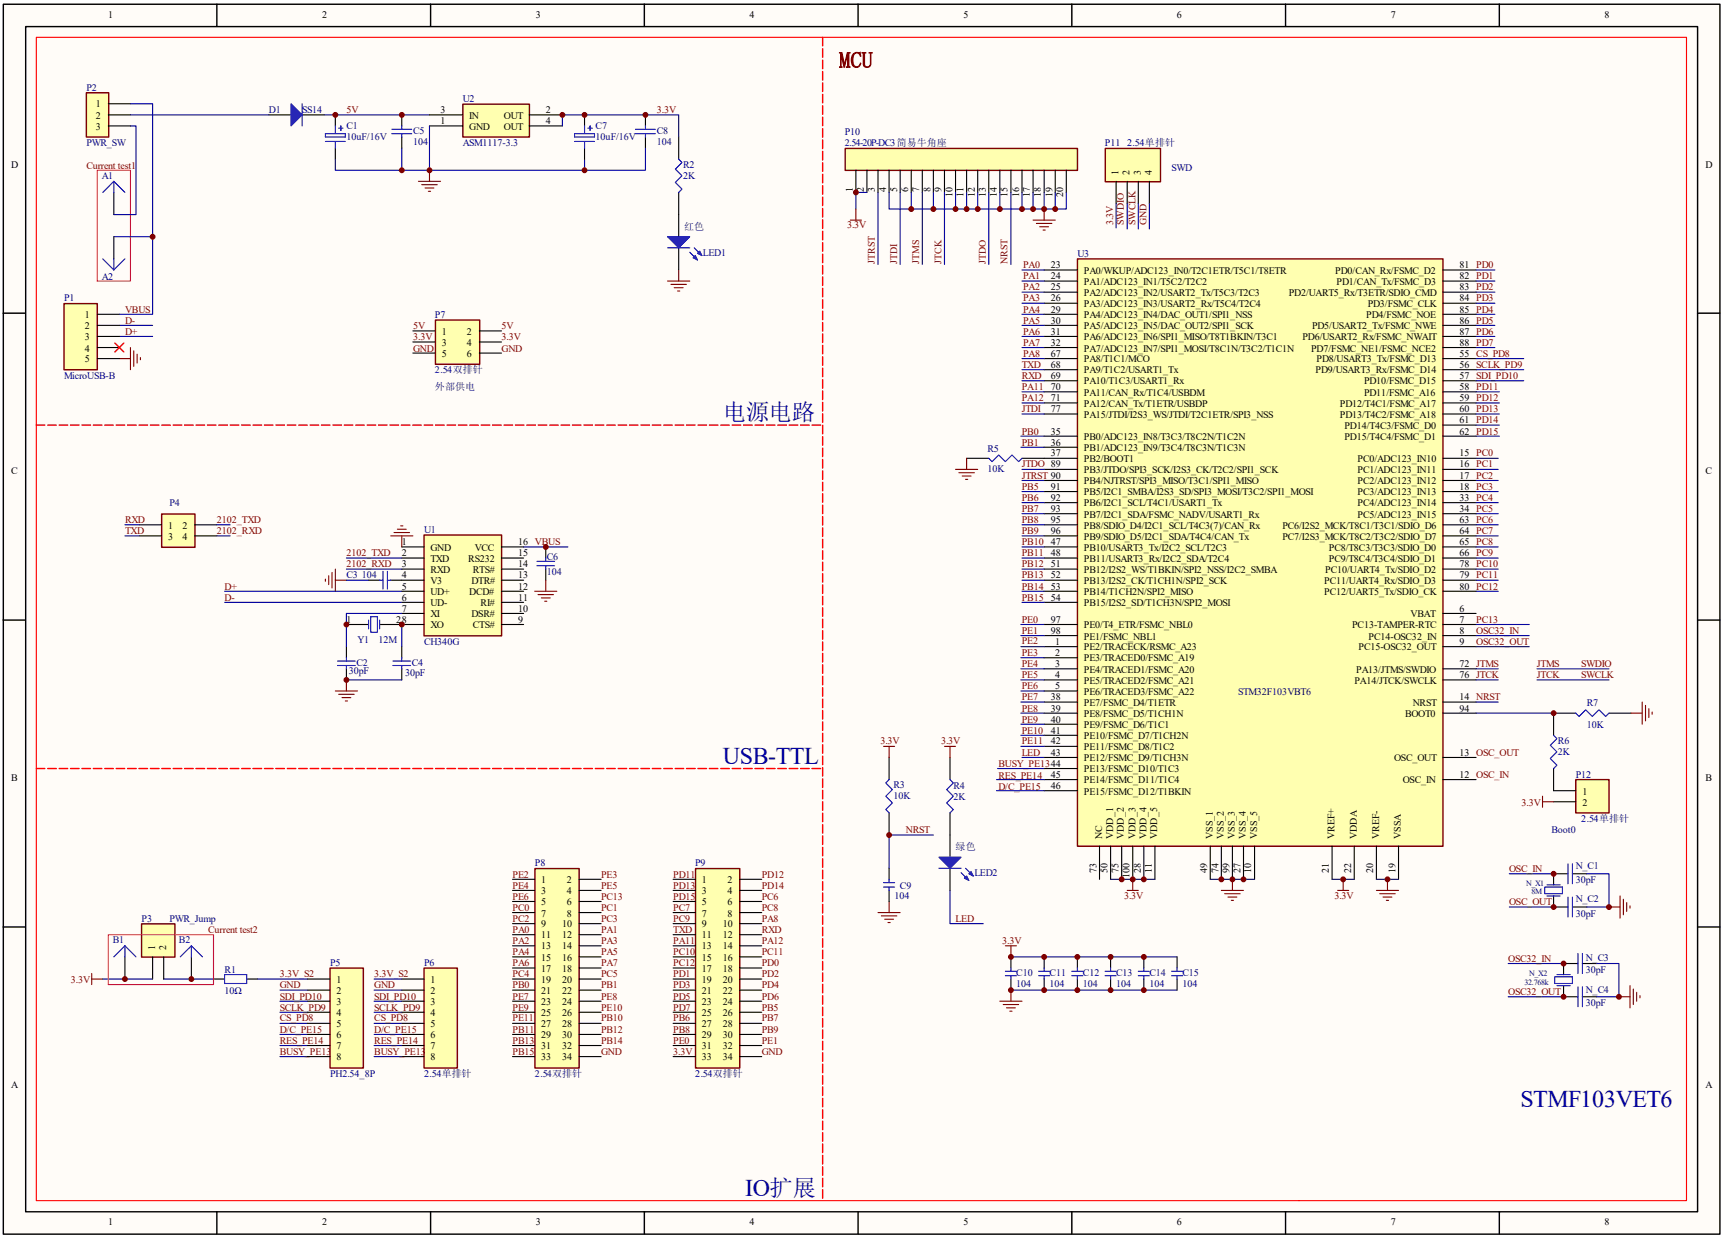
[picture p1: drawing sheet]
<svg xmlns="http://www.w3.org/2000/svg" width="160mm" height="115mm" viewBox="0 0 160 115" stroke-linecap="round" stroke-linejoin="round" font-family="sans-serif">
<path d="M.3 .4h159.3v114.1h-159.3z" fill="#fffcf8"/>
<g fill="none" stroke="#000" stroke-width=".13">
<path d="M.3 .4h159.3v114.1h-159.3zM2.4 2.5h155.1v109.9h-155.1zM20.1 .4v2M39.9 .4v2M59.8 .4v2M79.6 .4v2M99.4 .4v2M119.3 .4v2M139.1 .4v2M.3 29.1h2M157.5 29.1h2M.3 57.5h2"/>
<path d="M157.5 57.5h2M.3 86h2M157.5 86h2M20.1 112.4v2.1M39.9 112.4v2.1M59.8 112.4v2.1M79.6 112.4v2.1M99.4 112.4v2.1M119.3 112.4v2.1M139.1 112.4v2.1"/>
</g>
<path d="M31.1 10.7v1M31.1 13.7v1.1M37.3 10.7v1M37.3 12.7v1M54.2 10.7v1M54.2 13.7v1.1M59.9 10.7v1M59.9 12.7v1M63 12.7v2.1M63 17.9v2" fill="none" stroke="#000" stroke-width=".1"/>
<g fill="none" stroke="#00f" stroke-width=".1">
<path d="M30.2 12.4h1.8v.3h-1.8zM30.2 13.1h1.8M31.1 11.7v.7M31.1 13.1v.6M31.4 11.9h.4M31.6 11.7v.4M36.4 12.4h1.8M36.4 12h1.8M37.3 11.7v.3M37.3 12.4v.3M53.3 12.4h1.9v.3h-1.9zM53.3 13.1h1.9"/>
<path d="M54.2 11.7v.7M54.2 13.1v.6M54.5 11.9h.4M54.7 11.7v.4M59 12.4h1.8M59 12h1.8M59.9 11.7v.3M59.9 12.4v.3M63 14.8l.3 .3-.6 .6 .6 .6-.6 .6 .6 .6-.3 .4"/>
</g>
<path d="M30.1 10.7h9.7M37.3 13.7v2.1M54.2 14.8v1M59.9 13.7v2.1h-28.8v-1M11.1 31.2h3.1M11.1 30.2h3.1" fill="none" stroke="#000080" stroke-width=".1"/>
<g fill="none" stroke="#800000" stroke-width=".1">
<path d="M38.8 16.8h2.1M39.1 17.1h1.5M39.4 17.4h.9M39.7 17.7h.2M39.8 15.8v1M11.1 33.3h1M12.1 32.2v2.1M12.4 32.5v1.5M12.7 32.9v.8M13 33.2v.2M61.9 26.1h2.1M62.2 26.4h1.5"/>
<path d="M62.6 26.7h.8M62.9 27h.2M63 25v1.1"/>
</g>
<path d="M40.4 29.7h4.1v4.1h-4.1z" fill="#ffffb0"/>
<path d="M40.4 29.7h4.1v4.1h-4.1z" fill="none" stroke="#800000" stroke-width=".13"/>
<path d="M38.3 30.7h2.1M38.3 31.7h2.1M38.3 32.8h2.1M44.5 30.7h2M44.5 31.7h2M44.5 32.8h2" fill="none" stroke="#000" stroke-width=".1"/>
<path d="M43 9.7h6.1v3h-6.1z" fill="#ffffb0"/>
<path d="M42.9 9.7h6.2v3h-6.2z" fill="none" stroke="#800000" stroke-width=".13"/>
<path d="M24.9 10.7h2.1M28 10.7h2.1M39.8 11.7h3.1M39.8 10.7h3.1M49.1 11.7h3.1M49.1 10.7h3.1M63 19.9v2.1M63 23v2" fill="none" stroke="#000" stroke-width=".1"/>
<path d="M39.8 11.7v4.1M52.2 11.7v-1h10.8v2" fill="none" stroke="#000080" stroke-width=".1"/>
<g fill="#00f" stroke="#00f" stroke-width=".1">
<path d="M61.9 22h2.1l-1 1z"/>
<path d="M64.3 23.9l.2-.2 .2 .4z"/>
<path d="M64.9 23.3l.2 .4-.4-.2z"/>
<path d="M27 9.6l1 1.1-1 1z"/>
</g>
<path d="M28 9.6v2.1M61.9 23h2.1M64 23.4l.7 .7M64.4 23l.7 .7" fill="none" stroke="#00f" stroke-width=".1"/>
<path d="M39.4 49.7h7.1v9.3h-7.1z" fill="#ffffb0"/>
<path d="M39.3 49.6h7.2v9.4h-7.2z" fill="none" stroke="#800000" stroke-width=".13"/>
<g fill="none" stroke="#000" stroke-width=".1">
<path d="M32.1 57.9h2.1M32.1 60v1M34.2 53.8h1M35.2 57.9h4.1M36.2 53.8h3.1M37.3 50.7h2M37.3 51.8h2M37.3 52.8h2M37.3 54.8h2M37.3 55.9h2M37.3 56.9h2M37.3 60v1"/>
<path d="M46.5 50.7h2.1M46.5 51.8h2.1M46.5 52.8h2.1M46.5 53.8h2.1M46.5 54.8h2.1M46.5 55.9h2.1M46.5 56.9h2.1M46.5 57.9h2.1M50.6 50.7v1.1M50.6 52.8v1M32.1 62v1.1M37.3 62v1.1"/>
</g>
<g fill="none" stroke="#00f" stroke-width=".1">
<path d="M34.2 57.5v.8M34.4 57.2h.6v1.4h-.6zM35.2 57.5v.8M35.2 53.8h.3M35.5 53v1.6M35.9 53v1.6M35.9 53.8h.3M49.8 52.5h1.7M49.8 52.1h1.7M50.6 51.8v.3M50.6 52.5v.3M31.3 61.3h1.7"/>
<path d="M31.3 61.7h1.7M32.1 61v.3M32.1 61.7v.3M36.5 61.3h1.6M36.5 61.7h1.6M37.3 61v.3M37.3 61.7v.3"/>
</g>
<path d="M20.8 54.8h16.5M20.8 55.9h16.5M32.1 53.8h2.1M32.1 52.8h5.2M32.1 51.8h5.2M37.3 56.9h-5.2v3.1M37.3 57.9v2.1M48.6 50.7h2M32.1 63.1h5.2" fill="none" stroke="#000080" stroke-width=".1"/>
<g fill="none" stroke="#800000" stroke-width=".1">
<path d="M30.2 53.7v.2M30.5 53.4v.8M30.8 53.1v1.4M31.1 52.8v2M31.1 53.8h1M36.2 49.7h2.1M36.6 49.4h1.4M36.9 49.1h.8M37.2 48.8h.2M37.3 49.7v1M49.6 54.8h2.1M49.9 55.2h1.5"/>
<path d="M50.2 55.5h.8M50.5 55.8h.2M50.6 53.8v1M31.1 64.1h2.1M31.4 64.4h1.5M31.7 64.7h.9M32 65h.2M32.1 63.1v1"/>
</g>
<path d="M78.5 13.8h21.5v2h-21.5z" fill="#ffffb0"/>
<path d="M78.4 13.8h21.6v2h-21.6z" fill="none" stroke="#800000" stroke-width=".13"/>
<g fill="none" stroke="#000" stroke-width=".1">
<path d="M79.4 15.8v2.1M80.4 15.8v2.1M81.5 15.8v2.1M82.5 15.8v2.1M83.5 15.8v2.1M84.5 15.8v2.1M85.6 15.8v2.1M86.6 15.8v2.1M87.6 15.8v2.1M88.6 15.8v2.1M89.7 15.8v2.1M90.7 15.8v2.1"/>
<path d="M91.7 15.8v2.1M92.8 15.8v2.1M93.8 15.8v2.1M94.8 15.8v2.1M95.8 15.8v2.1M96.9 15.8v2.1M97.9 15.8v2.1M98.9 15.8v2.1M88.1 70.3v2M88.1 75.4v2.1M82.5 80.5v1.1M82.5 82.6v1"/>
<path d="M93.8 88.8v1M93.8 90.8v1M96.9 88.8v1M96.9 90.8v1M100 88.8v1M100 90.8v1M103 88.8v1M103 90.8v1M106.1 88.8v1M106.1 90.8v1M109.2 88.8v1M109.2 90.8v1"/>
</g>
<g fill="none" stroke="#000080" stroke-width=".1">
<path d="M80.4 17.9h-1v1.5M81.5 17.9v6.6M82.5 17.9v1.5h16.4v-1.5M83.5 17.9v6.6M84.5 17.9v1.5M85.6 17.9v6.6M86.6 17.9v1.5M87.6 17.9v6.6M88.6 17.9v1.5M89.7 17.9v1.5M90.7 17.9v1.5M91.7 17.9v6.6"/>
<path d="M92.8 17.9v1.5M93.8 17.9v6.6M94.8 17.9v1.5M95.8 17.9v1.5M96.9 17.9v1.5M97.9 17.9v1.5M88.1 82.6v3.1h3.1M93.8 88.8h15.4M93.8 91.8h15.4"/>
</g>
<g fill="none" stroke="#800000" stroke-width=".1">
<path d="M96.9 19.4v1M95.8 20.4h2.1M96.2 20.7h1.4M96.5 21h.8M96.8 21.3h.2M87.6 69.2h1M88.1 69.2v1.1M81.5 84.7h2M81.8 85h1.4M82.1 85.3h.8M82.4 85.6h.2M82.5 83.6v1.1"/>
<path d="M92.8 92.9h2M93.1 93.2h1.4M93.3 87.7h1M93.4 93.5h.8M93.7 93.8h.2M93.8 87.7v1.1M93.8 91.8v1.1"/>
</g>
<g fill="none" stroke="#00f" stroke-width=".1">
<path d="M88.1 72.3l.3 .3-.6 .6 .6 .7-.6 .6 .6 .6-.3 .3M82 81.9h1M82 82.3h1M82.5 81.6v.3M82.5 82.3v.3M93.3 90.1h1M93.3 90.5h1M93.8 89.8v.3M93.8 90.5v.3M96.4 90.1h1M96.4 90.5h1M96.9 89.8v.3"/>
<path d="M96.9 90.5v.3M99.4 90.1h1.1M99.4 90.5h1.1M100 89.8v.3M100 90.5v.3M102.5 90.1h1M102.5 90.5h1M103 89.8v.3M103 90.5v.3M105.6 90.1h1M105.6 90.5h1M106.1 89.8v.3"/>
<path d="M106.1 90.5v.3M108.7 90.1h1M108.7 90.5h1M109.2 89.8v.3M109.2 90.5v.3"/>
</g>
<path d="M102.6 13.8h5.1v3.1h-5.1z" fill="#ffffb0"/>
<path d="M102.5 13.8h5.2v3.1h-5.2z" fill="none" stroke="#800000" stroke-width=".13"/>
<path d="M103.5 16.8v2.1M104.6 16.8v2.1M105.6 16.8v2.1M106.6 16.8v2.1" fill="none" stroke="#000" stroke-width=".1"/>
<path d="M100 24.1h33.9v54.4h-33.9z" fill="#ffffb0"/>
<path d="M100 24h33.9v54.5h-33.9z" fill="none" stroke="#800000" stroke-width=".13"/>
<g fill="none" stroke="#000" stroke-width=".1">
<path d="M96.9 25h3.1M96.9 26.1h3.1M96.9 27.1h3.1M96.9 28.1h3.1M96.9 29.2h3.1M96.9 30.2h3.1M96.9 31.2h3.1M96.9 32.2h3.1M96.9 33.3h3.1M96.9 34.3h3.1M96.9 35.3h3.1M96.9 36.3h3.1"/>
<path d="M96.9 37.4h3.1M96.9 38.4h3.1M133.9 25h3M133.9 26.1h3M133.9 27.1h3M133.9 28.1h3M133.9 29.2h3M133.9 30.2h3M133.9 31.2h3M133.9 32.2h3M133.9 33.3h3M133.9 34.3h3"/>
<path d="M133.9 35.3h3M133.9 36.3h3M133.9 37.4h3M133.9 38.4h3M133.9 39.4h3M89.7 42.5h2M94.8 42.5h5.2M96.9 60h3.1M96.9 57.9h3.1M96.9 59h3.1M96.9 43.5h3.1M96.9 44.6h3.1"/>
<path d="M96.9 45.6h3.1M96.9 46.6h3.1M96.9 47.7h3.1M96.9 40.5h3.1M96.9 41.5h3.1M96.9 50.7h3.1M96.9 51.8h3.1M96.9 52.8h3.1M96.9 53.8h3.1M96.9 54.8h3.1M96.9 55.9h3.1M96.9 48.7h3.1"/>
<path d="M96.9 49.7h3.1M133.9 60h3M133.9 56.9h3M133.9 57.9h3M133.9 59h3M133.9 42.5h3M133.9 43.5h3M133.9 44.6h3M133.9 45.6h3M133.9 46.6h3M133.9 47.7h3M133.9 40.5h3"/>
<path d="M133.9 50.7h3M133.9 51.8h3M133.9 52.8h3M133.9 53.8h3M133.9 54.8h3M133.9 48.7h3M133.9 49.7h3M82.5 70.3v2M82.5 75.4v2.1M96.9 61h3.1M96.9 62h3.1M96.9 63.1h3.1"/>
<path d="M96.9 64.1h3.1M96.9 72.3h3.1M96.9 70.3h3.1M96.9 65.1h3.1M96.9 66.2h3.1M96.9 67.2h3.1M96.9 68.2h3.1M96.9 69.2h3.1M96.9 71.3h3.1M96.9 73.3h3.1M102 78.5v3.1M103 78.5v3.1"/>
<path d="M104.1 78.5v3.1M105.1 78.5v3.1M106.1 78.5v3.1M107.1 78.5v3.1M112.3 78.5v3.1M113.3 78.5v3.1M114.3 78.5v3.1M115.4 78.5v3.1M116.4 78.5v3.1M123.6 78.5v3.1M125.6 78.5v3.1M127.7 78.5v3.1"/>
<path d="M129.7 78.5v3.1M133.9 62h3M133.9 63.1h3M133.9 72.3h3M133.9 70.3h3M133.9 65.1h3M133.9 66.2h3M144.1 71.3v2M146.2 66.2h-2.1v2M149.3 66.2h2M144.1 83.1v1h1.4M145.1 91.4v1.1h1.3"/>
<path d="M145.5 81.1h-1.4v1M145.9 84.1h1.3M145.9 81.1h1.3M146.4 89.4h-1.3v1M146.8 89.4h1.3M146.8 92.5h1.3"/>
</g>
<g fill="none" stroke="#00f" stroke-width=".1">
<path d="M91.7 42.5l.3 .3 .7-.6 .6 .6 .6-.6 .6 .6 .3-.3M82.5 72.3l-.3 .3 .6 .6-.6 .7 .6 .6-.6 .6 .3 .3M144.1 68.2l.3 .3-.6 .6 .6 .6-.6 .7 .6 .6-.3 .3M146.2 66.2l.3 .3 .6-.7 .6 .7 .6-.7 .7 .7 .3-.3M143.3 82.3h1.7v.6h-1.7zM143.5 82.1h1.2M143.5 83.1h1.2M144.2 90.6h1.7v.6h-1.7zM144.4 90.4h1.3M144.4 91.4h1.3M145.5 80.1v1.9M145.5 83.2v1.9"/>
<path d="M145.9 80.1v1.9M145.9 83.2v1.9M146.4 88.5v1.8M146.4 91.5v1.9M146.8 88.5v1.8M146.8 91.5v1.9"/>
</g>
<g fill="none" stroke="#800000" stroke-width=".1">
<path d="M79.4 19.4v1M78.9 20.4h1M88.6 43.5h2.1M89 43.9h1.4M89.3 44.2h.8M89.6 44.5h.2M89.7 42.5v1M82 69.2h1M82.5 69.2v1.1M151.3 66.2h1.1M152.4 65.1v2.1M152.7 65.4v1.5"/>
<path d="M153 65.7v.9M153.3 66v.3M104.6 82.6h1M105.1 81.6v1M113.3 82.6h2.1M113.6 82.9h1.5M113.9 83.2h.8M114.2 83.5h.2M114.3 81.6v1M124.1 82.6h1M124.6 81.6v1M127.7 82.6h2"/>
<path d="M128 82.9h1.4M128.3 83.2h.8M128.6 83.5h.2M128.7 81.6v1M149.3 84.1h1M150.2 92.5h1M150.3 83.1v2.1M150.6 83.4v1.5M150.9 83.7v.8M151.2 84v.2M151.2 91.4v2.1M151.5 91.7v1.5"/>
<path d="M151.8 92v.9M152.1 92.4v.2"/>
</g>
<g fill="none" stroke="#000080" stroke-width=".1">
<path d="M94.8 34.3h2.1M94.8 35.3h2.1M94.8 33.3h2.1M94.8 38.4h2.1M94.8 25h2.1M94.8 26.1h2.1M94.8 27.1h2.1M94.8 28.1h2.1M94.8 29.2h2.1M94.8 30.2h2.1M94.8 31.2h2.1M94.8 32.2h2.1"/>
<path d="M94.8 36.3h2.1M94.8 37.4h2.1M136.9 34.3h4.5M136.9 35.3h4.5M136.9 33.3h4.5M94.7 40.5h2.2M94.7 41.5h2.2M94.7 57.9h2.2M94.7 59h2.2M94.7 60h2.2M94.8 43.5h2.1M94.8 44.6h2.1"/>
<path d="M94.8 45.6h2.1M94.8 46.6h2.1M94.8 50.7h2.1M94.8 51.8h2.1M94.8 52.8h2.1M94.8 53.8h2.1M94.8 54.8h2.1M94.8 55.9h2.1M86.6 77.5h-4.1v3M92.5 72.3h4.4M92.5 73.3h4.4M92.6 71.3h4.3"/>
<path d="M94.7 65.1h2.2M94.7 63.1h2.2M94.7 62h2.2M94.7 61h2.2M94.7 64.1h2.2M94.7 66.2h2.2M94.7 67.2h2.2M94.8 70.3h2.1M136.9 65.1h2.1M136.9 63.1h2.1M136.9 62h2.1M136.9 66.2h7.2"/>
<path d="M142.6 63.1h6.7M142.6 62h6.7M103 81.6h4.1M112.3 81.6h4.1M123.6 81.6h2M127.7 81.6h2M139.9 92.5h5.2M139.9 89.4h5.2M140 84.1h4.1M140 81.1h4.1M147.2 81.1h2.1v3h-2.1M148.1 89.4h2.1v3.1h-2.1"/>
</g>
<path d="M146.2 72.4h3.1v3h-3.1z" fill="#ffffb0"/>
<path d="M146.2 72.3h3.1v3.1h-3.1z" fill="none" stroke="#800000" stroke-width=".13"/>
<path d="M88.1 77.5v2M144.1 73.3h2.1M144.1 74.4h2.1M19.8 90.8h1M22.9 90.8h1M88.1 80.5v2.1" fill="none" stroke="#000" stroke-width=".1"/>
<path d="M143.1 73.9v1M143.1 74.4h1" fill="none" stroke="#800000" stroke-width=".1"/>
<path d="M94.8 47.7h2.1M94.8 48.7h2.1M94.8 49.7h2.1M94.7 68.2h2.2M94.7 69.2h2.2M15.2 90.8h4.6" fill="none" stroke="#000080" stroke-width=".1"/>
<g fill="#00f" stroke="#00f" stroke-width=".1">
<path d="M87.1 79.5h2.1l-1.1 1z"/>
<path d="M89.7 81.3l.2 .4-.4-.2z"/>
<path d="M90.1 80.8l.2 .5-.4-.2z"/>
</g>
<path d="M20.8 90.4h2.1v.8h-2.1zM87.1 80.5h2.1M89.2 81l.7 .7M89.6 80.5l.7 .8" fill="none" stroke="#00f" stroke-width=".1"/>
<path d="M13.2 85.7h3v3.1h-3z" fill="#ffffb0"/>
<path d="M13.1 85.7h3.1v3.1h-3.1z" fill="none" stroke="#800000" stroke-width=".13"/>
<path d="M14.2 88.8v2M15.2 88.8v2" fill="none" stroke="#000" stroke-width=".1"/>
<path d="M8.5 90.3v1M8.5 90.8h1" fill="none" stroke="#800000" stroke-width=".1"/>
<path d="M49.7 80.6h4v18.5h-4z" fill="#ffffb0"/>
<path d="M49.6 80.6h4.1v18.5h-4.1z" fill="none" stroke="#800000" stroke-width=".13"/>
<g fill="none" stroke="#000" stroke-width=".1">
<path d="M47.5 81.6h2.1M47.5 82.6h2.1M47.5 83.6h2.1M47.5 84.7h2.1M47.5 85.7h2.1M47.5 86.7h2.1M47.5 87.7h2.1M47.5 88.8h2.1M47.5 89.8h2.1M47.5 90.8h2.1M47.5 91.8h2.1M47.5 92.9h2.1"/>
<path d="M47.5 93.9h2.1M47.5 94.9h2.1M47.5 96h2.1M47.5 97h2.1M47.5 98h2.1M53.7 81.6h2.1M53.7 82.6h2.1M53.7 83.6h2.1M53.7 84.7h2.1M53.7 85.7h2.1M53.7 86.7h2.1M53.7 87.7h2.1"/>
<path d="M53.7 88.8h2.1M53.7 89.8h2.1M53.7 90.8h2.1M53.7 91.8h2.1M53.7 92.9h2.1M53.7 93.9h2.1M53.7 94.9h2.1M53.7 96h2.1M53.7 97h2.1M53.7 98h2.1"/>
</g>
<path d="M64.6 80.6h4v18.5h-4z" fill="#ffffb0"/>
<path d="M64.5 80.6h4.1v18.5h-4.1z" fill="none" stroke="#800000" stroke-width=".13"/>
<g fill="none" stroke="#000" stroke-width=".1">
<path d="M11.6 88.8v2M17.8 88.8v2M62.4 81.6h2.1M62.4 82.6h2.1M62.4 83.6h2.1M62.4 84.7h2.1M62.4 85.7h2.1M62.4 86.7h2.1M62.4 87.7h2.1M62.4 88.8h2.1M62.4 89.8h2.1M62.4 90.8h2.1"/>
<path d="M62.4 91.8h2.1M62.4 92.9h2.1M62.4 93.9h2.1M62.4 94.9h2.1M62.4 96h2.1M62.4 97h2.1M62.4 98h2.1M68.6 81.6h2.1M68.6 82.6h2.1M68.6 83.6h2.1M68.6 84.7h2.1M68.6 85.7h2.1"/>
<path d="M68.6 86.7h2.1M68.6 87.7h2.1M68.6 88.8h2.1M68.6 89.8h2.1M68.6 90.8h2.1M68.6 91.8h2.1M68.6 92.9h2.1M68.6 93.9h2.1M68.6 94.9h2.1M68.6 96h2.1M68.6 97h2.1M68.6 98h2.1"/>
</g>
<path d="M11.6 87.7l1 1.1M11.6 87.7l-1 1.1M11.6 87.7v1.1M17.8 87.7l1 1.1M17.8 87.7l-1.1 1.1M17.8 87.7v1.1" fill="none" stroke="#00f" stroke-width=".1"/>
<path d="M9.5 90.8h4.7M23.9 90.8h4.6M26 91.8h2.5M26 92.9h2.5M26 93.9h2.5M26 94.9h2.5M26 96h2.5M26 97h2.5M26 98h2.5" fill="none" stroke="#000080" stroke-width=".1"/>
<path d="M30.7 89.8h3v9.3h-3z" fill="#ffffb0"/>
<path d="M30.6 89.8h3.1v9.3h-3.1z" fill="none" stroke="#800000" stroke-width=".13"/>
<path d="M28.5 90.8h2.1M28.5 91.8h2.1M28.5 92.9h2.1M28.5 93.9h2.1M28.5 94.9h2.1M28.5 96h2.1M28.5 97h2.1M28.5 98h2.1" fill="none" stroke="#000" stroke-width=".1"/>
<path d="M39.4 89.8h3v9.3h-3z" fill="#ffffb0"/>
<path d="M39.3 89.8h3.1v9.3h-3.1z" fill="none" stroke="#800000" stroke-width=".13"/>
<path d="M37.3 90.8h2M37.3 91.8h2M37.3 92.9h2M37.3 93.9h2M37.3 94.9h2M37.3 96h2M37.3 97h2M37.3 98h2" fill="none" stroke="#000" stroke-width=".1"/>
<path d="M34.7 91.8h2.6M34.7 92.9h2.6M34.7 93.9h2.6M34.7 94.9h2.6M34.7 96h2.6M34.7 97h2.6M34.7 98h2.6M34.7 90.8h2.6" fill="none" stroke="#000080" stroke-width=".1"/>
<path d="M76.3 3.5v107.9M3.4 39.4h72.9M3.4 71.3h72.9" fill="none" stroke="#f00" stroke-width=".13" stroke-dasharray=".8 .3"/>
<path d="M15 47.7h3.1v3.1h-3.1z" fill="#ffffb0"/>
<path d="M15 47.7h3.1v3.1h-3.1z" fill="none" stroke="#800000" stroke-width=".13"/>
<path d="M12.9 48.7h2.1M12.9 49.7h2.1M18.1 48.7h2M18.1 49.7h2" fill="none" stroke="#000" stroke-width=".1"/>
<path d="M11.6 48.7h1.3M11.6 49.7h1.3M20.1 48.7h1.3M20.1 49.7h1.3" fill="none" stroke="#000080" stroke-width=".1"/>
<path d="M10 86.7h9.8v4.6h-9.8z" fill="none" stroke="#da2467" stroke-width=".1"/>
<path d="M3.4 3.5h153.1v107.9h-153.1z" fill="none" stroke="#f00" stroke-width=".1"/>
<path d="M6 28.2h3v6.1h-3z" fill="#ffffb0"/>
<path d="M5.9 28.2h3.1v6.1h-3.1z" fill="none" stroke="#800000" stroke-width=".13"/>
<path d="M9 29.2h2.1M9 30.2h2.1M9 31.2h2.1M9 32.2h2.1M9 33.3h2.1" fill="none" stroke="#000" stroke-width=".1"/>
<path d="M10.7 31.8l.8 .8M11.5 31.8l-.8 .8" fill="none" stroke="#f00" stroke-width=".13"/>
<path d="M8.1 8.6h2v4.1h-2z" fill="#ffffb0"/>
<path d="M8 8.6h2.1v4.1h-2.1z" fill="none" stroke="#800000" stroke-width=".13"/>
<path d="M10 9.6h2.1M10 10.7h2.1M10 11.7h2.1M10.6 17.9v2M10.6 22v2" fill="none" stroke="#000" stroke-width=".1"/>
<path d="M10.6 16.8l1 1.1M10.6 16.8l-1.1 1.1M10.6 16.8v1.1M9.5 24l1.1 1M10.6 24v1M11.6 24l-1 1" fill="none" stroke="#00f" stroke-width=".1"/>
<path d="M9 15.8h3.1v10.3h-3.1z" fill="none" stroke="#da2467" stroke-width=".1"/>
<g fill="none" stroke="#000080" stroke-width=".1">
<path d="M12.1 11.7h.5v8.2h-2M12.1 9.6h2.1v19.6h-3.1M12.1 10.7h12.8M103.5 18.9v2.2M104.6 18.9v2.3M105.6 18.9v2.3M106.6 18.9v2.3M10.6 22h3.6M136.9 25h1.8M136.9 26.1h1.8M136.9 27.1h1.8M136.9 28.1h1.8"/>
<path d="M136.9 29.2h1.8M136.9 30.2h1.8M136.9 31.2h1.8M136.9 32.2h1.8M136.9 36.3h2.2M136.9 37.4h2.2M136.9 38.4h2.2M136.9 39.4h2.2M50.6 50.7h2.1M136.9 50.7h2.1M136.9 40.5h2.2M136.9 42.5h2.1"/>
<path d="M136.9 43.5h2.1M136.9 44.6h2.1M136.9 45.6h2.1M136.9 46.6h2.1M136.9 47.7h2.1M136.9 48.7h2.1M136.9 49.7h2.1M136.9 51.8h2.1M136.9 52.8h2.1M136.9 53.8h2.1M136.9 54.8h2.1M136.9 57.9h5"/>
<path d="M136.9 59h5M136.9 60h5"/>
</g>
<g fill="#800000" stroke="#800000" stroke-width=".13">
<circle cx="11.6" cy="90.8" r=".21"/>
<circle cx="14.2" cy="22" r=".21"/>
<circle cx="17.8" cy="90.8" r=".21"/>
<circle cx="31.1" cy="10.7" r=".21"/>
<circle cx="32.1" cy="63.1" r=".21"/>
<circle cx="32.1" cy="57.9" r=".21"/>
<circle cx="37.3" cy="57.9" r=".21"/>
<circle cx="37.3" cy="15.8" r=".21"/>
<circle cx="37.3" cy="10.7" r=".21"/>
<circle cx="39.8" cy="15.8" r=".21"/>
<circle cx="52.2" cy="10.7" r=".21"/>
<circle cx="54.2" cy="15.8" r=".21"/>
<circle cx="54.2" cy="10.7" r=".21"/>
<circle cx="59.9" cy="10.7" r=".21"/>
<circle cx="79.4" cy="17.8" r=".21"/>
<circle cx="82.5" cy="77.5" r=".21"/>
<circle cx="84.5" cy="19.4" r=".21"/>
<circle cx="86.6" cy="19.4" r=".21"/>
<circle cx="88.7" cy="19.4" r=".21"/>
<circle cx="89.7" cy="19.4" r=".21"/>
<circle cx="90.7" cy="19.4" r=".21"/>
<circle cx="92.8" cy="19.4" r=".21"/>
<circle cx="93.8" cy="91.8" r=".21"/>
<circle cx="93.8" cy="88.8" r=".21"/>
<circle cx="94.8" cy="19.4" r=".21"/>
<circle cx="95.8" cy="19.4" r=".21"/>
<circle cx="96.9" cy="91.8" r=".21"/>
<circle cx="96.9" cy="88.8" r=".21"/>
<circle cx="96.9" cy="19.4" r=".21"/>
<circle cx="97.9" cy="19.4" r=".21"/>
<circle cx="100" cy="91.8" r=".21"/>
<circle cx="100" cy="88.8" r=".21"/>
<circle cx="103" cy="91.8" r=".21"/>
<circle cx="103" cy="88.8" r=".21"/>
<circle cx="104.1" cy="81.6" r=".21"/>
<circle cx="105.1" cy="81.6" r=".21"/>
<circle cx="106.1" cy="91.8" r=".21"/>
<circle cx="106.1" cy="88.8" r=".21"/>
<circle cx="106.1" cy="81.6" r=".21"/>
<circle cx="113.3" cy="81.6" r=".21"/>
<circle cx="114.3" cy="81.6" r=".21"/>
<circle cx="115.4" cy="81.6" r=".21"/>
<circle cx="124.6" cy="81.6" r=".21"/>
<circle cx="128.7" cy="81.6" r=".21"/>
<circle cx="144.1" cy="84.1" r=".21"/>
<circle cx="144.1" cy="81.1" r=".21"/>
<circle cx="144.1" cy="66.2" r=".21"/>
<circle cx="145.1" cy="92.5" r=".21"/>
<circle cx="145.1" cy="89.4" r=".21"/>
<circle cx="149.3" cy="84.1" r=".21"/>
<circle cx="150.2" cy="92.5" r=".21"/>
<circle cx="50.6" cy="50.7" r=".21"/>
</g>
<g font-size="2.2" fill="#000080">
<text x="67.1" y="39">电源电路</text>
<text x="67.1" y="70.8">USB-TTL</text>
<text x="141.1" y="102.7">STMF103VET6</text>
<text x="69.1" y="110.9">IO扩展</text>
</g>
<text font-size="2.1" fill="#800000" x="77.9" y="6.3">MCU</text>
<g font-size=".9">
<text x="10" y="1.7">1</text>
<text x="29.9" y="1.7">2</text>
<text x="49.7" y="1.7">3</text>
<text x="69.5" y="1.7">4</text>
<text x="89.4" y="1.7">5</text>
<text x="109.2" y="1.7">6</text>
<text x="129" y="1.7">7</text>
<text x="148.9" y="1.7">8</text>
<text x="8.9" y="10">1</text>
<text x="8.9" y="11">2</text>
<text x="40.9" y="11.5">1</text>
<text x="40.9" y="10.5">3</text>
<text x="43.5" y="11">IN</text>
<text x="46.7" y="11">OUT</text>
<text x="50.6" y="10.5">2</text>
<text x="50.6" y="11.5">4</text>
<text x="1" y="15.5">D</text>
<text x="8.9" y="12">3</text>
<text x="43.5" y="12">GND</text>
<text x="46.7" y="12">OUT</text>
<text x="79.1" y="17.8" transform="rotate(-90 79.1 17.8)">1</text>
<text x="80.1" y="17.8" transform="rotate(-90 80.1 17.8)">2</text>
<text x="81.2" y="17.8" transform="rotate(-90 81.2 17.8)">3</text>
<text x="82.2" y="17.8" transform="rotate(-90 82.2 17.8)">4</text>
<text x="83.2" y="17.8" transform="rotate(-90 83.2 17.8)">5</text>
<text x="84.3" y="17.8" transform="rotate(-90 84.3 17.8)">6</text>
<text x="85.3" y="17.8" transform="rotate(-90 85.3 17.8)">7</text>
<text x="86.3" y="17.8" transform="rotate(-90 86.3 17.8)">8</text>
<text x="87.3" y="17.8" transform="rotate(-90 87.3 17.8)">9</text>
<text x="103.8" y="16.2" transform="rotate(-90 103.8 16.2)">1</text>
<text x="104.8" y="16.2" transform="rotate(-90 104.8 16.2)">2</text>
<text x="105.8" y="16.2" transform="rotate(-90 105.8 16.2)">3</text>
<text x="106.9" y="16.2" transform="rotate(-90 106.9 16.2)">4</text>
<text x="158.2" y="15.5">D</text>
<text x="88.4" y="18.2" transform="rotate(-90 88.4 18.2)">10</text>
<text x="89.4" y="18.2" transform="rotate(-90 89.4 18.2)">11</text>
<text x="90.4" y="18.2" transform="rotate(-90 90.4 18.2)">12</text>
<text x="91.5" y="18.2" transform="rotate(-90 91.5 18.2)">13</text>
<text x="92.5" y="18.2" transform="rotate(-90 92.5 18.2)">14</text>
<text x="93.5" y="18.2" transform="rotate(-90 93.5 18.2)">15</text>
<text x="94.5" y="18.2" transform="rotate(-90 94.5 18.2)">16</text>
<text x="95.6" y="18.2" transform="rotate(-90 95.6 18.2)">17</text>
<text x="96.6" y="18.2" transform="rotate(-90 96.6 18.2)">18</text>
<text x="97.6" y="18.2" transform="rotate(-90 97.6 18.2)">19</text>
<text x="98.6" y="18.2" transform="rotate(-90 98.6 18.2)">20</text>
<text x="7.9" y="29.5">1</text>
<text x="97.5" y="24.9">23</text>
<text x="97.5" y="25.9">24</text>
<text x="97.5" y="26.9">25</text>
<text x="97.5" y="28">26</text>
<text x="97.5" y="29">29</text>
<text x="100.6" y="25.4">PA0/WKUP/ADC123_IN0/T2C1ETR/T5C1/T8ETR</text>
<text x="100.6" y="26.4">PA1/ADC123_IN1/T5C2/T2C2</text>
<text x="100.6" y="27.4">PA2/ADC123_IN2/USART2_Tx/T5C3/T2C3</text>
<text x="100.6" y="28.5">PA3/ADC123_IN3/USART2_Rx/T5C4/T2C4</text>
<text x="100.6" y="29.5">PA4/ADC123_IN4/DAC_OUT1/SPI1_NSS</text>
<text x="119.6" y="27.4">PD2/UART5_Rx/T3ETR/SDIO_CMD</text>
<text x="123.9" y="25.4">PD0/CAN_Rx/FSMC_D2</text>
<text x="124" y="26.4">PD1/CAN_Tx/FSMC_D3</text>
<text x="126.8" y="29.5">PD4/FSMC_NOE</text>
<text x="126.9" y="28.5">PD3/FSMC_CLK</text>
<text x="135.4" y="24.9">81 PD0</text>
<text x="135.4" y="25.9">82 PD1</text>
<text x="135.4" y="26.9">83 PD2</text>
<text x="135.4" y="28">84 PD3</text>
<text x="135.4" y="29">85 PD4</text>
<text x="7.9" y="30.5">2</text>
<text x="7.9" y="31.6">3</text>
<text x="7.9" y="32.6">4</text>
<text x="7.9" y="33.6">5</text>
<text x="41" y="31">1</text>
<text x="41" y="32.1">3</text>
<text x="41" y="33.1">5</text>
<text x="43.3" y="31">2</text>
<text x="43.3" y="32.1">4</text>
<text x="43.3" y="33.1">6</text>
<text x="97.5" y="30">30</text>
<text x="97.5" y="31">31</text>
<text x="97.5" y="32.1">32</text>
<text x="97.5" y="33.1">67</text>
<text x="97.5" y="34.1">68</text>
<text x="97.5" y="35.1">69</text>
<text x="100.6" y="30.5">PA5/ADC123_IN5/DAC_OUT2/SPI1_SCK</text>
<text x="100.6" y="31.6">PA6/ADC123_IN6/SPI1_MISO/T8T1BKIN/T3C1</text>
<text x="100.6" y="32.6">PA7/ADC123_IN7/SPI1_MOSI/T8C1N/T3C2/T1C1N</text>
<text x="100.6" y="33.6">PA8/T1C1/MCO</text>
<text x="100.6" y="34.6">PA9/T1C2/USART1_Tx</text>
<text x="100.6" y="35.7">PA10/T1C3/USART1_Rx</text>
<text x="120.8" y="31.6">PD6/USART2_Rx/FSMC_NWAIT</text>
<text x="121.6" y="32.6">PD7/FSMC_NE1/FSMC_NCE2</text>
<text x="121.7" y="30.5">PD5/USART2_Tx/FSMC_NWE</text>
<text x="122.1" y="34.6">PD9/USART3_Rx/FSMC_D14</text>
<text x="122.1" y="33.6">PD8/USART3_Tx/FSMC_D13</text>
<text x="126.5" y="35.7">PD10/FSMC_D15</text>
<text x="135.4" y="33.1">55 CS_PD8</text>
<text x="135.4" y="34.1">56 SCLK_PD9</text>
<text x="135.4" y="35.1">57 SDI_PD10</text>
<text x="135.4" y="30">86 PD5</text>
<text x="135.4" y="31">87 PD6</text>
<text x="135.4" y="32.1">88 PD7</text>
<text x="97.5" y="40.3">35</text>
<text x="97.5" y="41.3">36</text>
<text x="97.5" y="36.2">70</text>
<text x="97.5" y="37.2">71</text>
<text x="97.5" y="38.2">77</text>
<text x="100.6" y="40.8">PB0/ADC123_IN8/T3C3/T8C2N/T1C2N</text>
<text x="100.6" y="41.8">PB1/ADC123_IN9/T3C4/T8C3N/T1C3N</text>
<text x="100.6" y="36.7">PA11/CAN_Rx/T1C4/USBDM</text>
<text x="100.6" y="37.7">PA12/CAN_Tx/T1ETR/USBDP</text>
<text x="100.6" y="38.7">PA15/JTDI/I2S3_WS/JTDI/T2C1ETR/SPI3_NSS</text>
<text x="124.3" y="37.7">PD12/T4C1/FSMC_A17</text>
<text x="124.3" y="38.7">PD13/T4C2/FSMC_A18</text>
<text x="124.7" y="39.8">PD14/T4C3/FSMC_D0</text>
<text x="124.7" y="40.8">PD15/T4C4/FSMC_D1</text>
<text x="126.5" y="36.7">PD11/FSMC_A16</text>
<text x="135.4" y="36.2">58 PD11</text>
<text x="135.4" y="37.2">59 PD12</text>
<text x="135.4" y="38.2">60 PD13</text>
<text x="135.4" y="39.3">61 PD14</text>
<text x="135.4" y="40.3">62 PD15</text>
<text x="1" y="44">C</text>
<text x="97.5" y="42.3">37</text>
<text x="97.5" y="45.4">91</text>
<text x="97.5" y="46.5">92</text>
<text x="97.5" y="47.5">93</text>
<text x="100.6" y="42.9">PB2/BOOT1</text>
<text x="100.6" y="43.9">PB3/JTDO/SPI3_SCK/I2S3_CK/T2C2/SPI1_SCK</text>
<text x="100.6" y="44.9">PB4/NJTRST/SPI3_MISO/T3C1/SPI1_MISO</text>
<text x="100.6" y="45.9">PB5/I2C1_SMBA/I2S3_SD/SPI3_MOSI/T3C2/SPI1_MOSI</text>
<text x="100.6" y="47">PB6/I2C1_SCL/T4C1/USART1_Tx</text>
<text x="126" y="42.9">PC0/ADC123_IN10</text>
<text x="126" y="43.9">PC1/ADC123_IN11</text>
<text x="126" y="44.9">PC2/ADC123_IN12</text>
<text x="126" y="45.9">PC3/ADC123_IN13</text>
<text x="126" y="47">PC4/ADC123_IN14</text>
<text x="135.4" y="42.3">15 PC0</text>
<text x="135.4" y="43.4">16 PC1</text>
<text x="135.4" y="44.4">17 PC2</text>
<text x="135.4" y="45.4">18 PC3</text>
<text x="135.4" y="46.5">33 PC4</text>
<text x="135.4" y="47.5">34 PC5</text>
<text x="158.2" y="44">C</text>
<text x="15.6" y="49">1</text>
<text x="15.6" y="50">3</text>
<text x="16.9" y="49">2</text>
<text x="16.9" y="50">4</text>
<text x="37.3" y="50.6">1</text>
<text x="37.3" y="51.6">2</text>
<text x="37.3" y="52.6">3</text>
<text x="37.3" y="53.6">4</text>
<text x="39.9" y="51.1">GND</text>
<text x="39.9" y="52.1">TXD</text>
<text x="39.9" y="53.1">RXD</text>
<text x="43.4" y="52.1">RS232</text>
<text x="43.9" y="53.1">RTS#</text>
<text x="44" y="51.1">VCC</text>
<text x="48.1" y="53.6">13</text>
<text x="48.1" y="52.6">14</text>
<text x="48.1" y="51.6">15</text>
<text x="48.1" y="50.6">16 VBUS</text>
<text x="97.5" y="50.6">47</text>
<text x="97.5" y="51.6">48</text>
<text x="97.5" y="52.6">51</text>
<text x="97.5" y="53.6">52</text>
<text x="97.5" y="48.5">95</text>
<text x="97.5" y="49.5">96</text>
<text x="100.6" y="51.1">PB10/USART3_Tx/I2C2_SCL/T2C3</text>
<text x="100.6" y="52.1">PB11/USART3_Rx/I2C2_SDA/T2C4</text>
<text x="100.6" y="53.1">PB12/I2S2_WS/T1BKIN/SPI2_NSS/I2C2_SMBA</text>
<text x="100.6" y="48">PB7/I2C1_SDA/FSMC_NADV/USART1_Rx</text>
<text x="100.6" y="49">PB8/SDIO_D4/I2C1_SCL/T4C3(7)/CAN_Rx</text>
<text x="100.6" y="50">PB9/SDIO_D5/I2C1_SDA/T4C4/CAN_Tx</text>
<text x="119" y="49">PC6/I2S2_MCK/T8C1/T3C1/SDIO_D6</text>
<text x="119" y="50">PC7/I2S3_MCK/T8C2/T3C2/SDIO_D7</text>
<text x="122.9" y="53.1">PC10/UART4_Tx/SDIO_D2</text>
<text x="123.3" y="51.1">PC8/T8C3/T3C3/SDIO_D0</text>
<text x="123.3" y="52.1">PC9/T8C4/T3C4/SDIO_D1</text>
<text x="126" y="48">PC5/ADC123_IN15</text>
<text x="135.4" y="48.5">63 PC6</text>
<text x="135.4" y="49.5">64 PC7</text>
<text x="135.4" y="50.6">65 PC8</text>
<text x="135.4" y="51.6">66 PC9</text>
<text x="135.4" y="52.6">78 PC10</text>
<text x="135.4" y="53.6">79 PC11</text>
<text x="32.1" y="57.8">1</text>
<text x="36.8" y="57.8">28</text>
<text x="37.3" y="54.7">5</text>
<text x="37.3" y="55.7">6</text>
<text x="37.3" y="56.7">7</text>
<text x="39.9" y="54.2">V3</text>
<text x="39.9" y="55.2">UD+</text>
<text x="39.9" y="56.2">UD-</text>
<text x="39.9" y="57.2">XI</text>
<text x="39.9" y="58.3">XO</text>
<text x="43.5" y="55.2">DCD#</text>
<text x="43.7" y="57.2">DSR#</text>
<text x="43.7" y="54.2">DTR#</text>
<text x="43.9" y="58.3">CTS#</text>
<text x="44.6" y="56.2">RI#</text>
<text x="48.1" y="57.8">9</text>
<text x="48.1" y="56.7">10</text>
<text x="48.1" y="55.7">11</text>
<text x="48.1" y="54.7">12</text>
<text x="97.5" y="54.7">53</text>
<text x="97.5" y="55.7">54</text>
<text x="97.5" y="57.8">97</text>
<text x="97.5" y="58.8">98</text>
<text x="97.9" y="59.8">1</text>
<text x="100.6" y="54.2">PB13/I2S2_CK/T1CH1N/SPI2_SCK</text>
<text x="100.6" y="55.2">PB14/T1CH2N/SPI2_MISO</text>
<text x="100.6" y="56.2">PB15/I2S2_SD/T1CH3N/SPI2_MOSI</text>
<text x="100.6" y="58.3">PE0/T4_ETR/FSMC_NBL0</text>
<text x="100.6" y="59.3">PE1/FSMC_NBL1</text>
<text x="122.9" y="54.2">PC11/UART4_Rx/SDIO_D3</text>
<text x="122.9" y="55.2">PC12/UART5_Tx/SDIO_CK</text>
<text x="125.4" y="58.3">PC13-TAMPER-RTC</text>
<text x="127" y="59.3">PC14-OSC32_IN</text>
<text x="130.9" y="57.2">VBAT</text>
<text x="135.4" y="56.7">6</text>
<text x="135.4" y="57.8">7</text>
<text x="135.4" y="58.8">8</text>
<text x="135.4" y="59.8">9</text>
<text x="135.4" y="54.7">80 PC12</text>
<text x="97.5" y="65">38</text>
<text x="97.9" y="60.8">2</text>
<text x="97.9" y="61.9">3</text>
<text x="97.9" y="62.9">4</text>
<text x="97.9" y="63.9">5</text>
<text x="100.6" y="60.3">PE2/TRACECK/RSMC_A23</text>
<text x="100.6" y="61.4">PE3/TRACED0/FSMC_A19</text>
<text x="100.6" y="62.4">PE4/TRACED1/FSMC_A20</text>
<text x="100.6" y="63.4">PE5/TRACED2/FSMC_A21</text>
<text x="100.6" y="64.4">PE6/TRACED3/FSMC_A22</text>
<text x="100.6" y="65.5">PE7/FSMC_D4/T1ETR</text>
<text x="125.7" y="63.4">PA14/JTCK/SWCLK</text>
<text x="125.8" y="62.4">PA13/JTMS/SWDIO</text>
<text x="126" y="60.3">PC15-OSC32_OUT</text>
<text x="131.1" y="65.5">NRST</text>
<text x="135.4" y="65">14 NRST</text>
<text x="135.4" y="61.9">72 JTMS</text>
<text x="135.4" y="62.9">76 JTCK</text>
<text x="97.5" y="66">39</text>
<text x="97.5" y="67">40</text>
<text x="97.5" y="68">41</text>
<text x="97.5" y="69.1">42</text>
<text x="97.5" y="70.1">43</text>
<text x="100.6" y="66.5">PE8/FSMC_D5/T1CH1N</text>
<text x="100.6" y="67.5">PE9/FSMC_D6/T1C1</text>
<text x="100.6" y="68.5">PE10/FSMC_D7/T1CH2N</text>
<text x="100.6" y="69.6">PE11/FSMC_D8/T1C2</text>
<text x="100.6" y="70.6">PE12/FSMC_D9/T1CH3N</text>
<text x="100.6" y="71.6">PE13/FSMC_D10/T1C3</text>
<text x="129.3" y="70.6">OSC_OUT</text>
<text x="130.4" y="66.5">BOOT0</text>
<text x="135.4" y="70.1">13 OSC_OUT</text>
<text x="135.4" y="66">94</text>
<text x="1" y="72.4">B</text>
<text x="97.5" y="72.1">45</text>
<text x="97.5" y="73.2">46</text>
<text x="100.6" y="72.7">PE14/FSMC_D11/T1C4</text>
<text x="100.6" y="73.7">PE15/FSMC_D12/T1BKIN</text>
<text x="102.2" y="77.9" transform="rotate(-90 102.2 77.9)">NC</text>
<text x="103.3" y="77.9" transform="rotate(-90 103.3 77.9)">VDD_1</text>
<text x="104.3" y="77.9" transform="rotate(-90 104.3 77.9)">VDD_2</text>
<text x="105.3" y="77.9" transform="rotate(-90 105.3 77.9)">VDD_3</text>
<text x="106.4" y="77.9" transform="rotate(-90 106.4 77.9)">VDD_4</text>
<text x="107.4" y="77.9" transform="rotate(-90 107.4 77.9)">VDD_5</text>
<text x="112.5" y="77.9" transform="rotate(-90 112.5 77.9)">VSS_1</text>
<text x="113.5" y="77.9" transform="rotate(-90 113.5 77.9)">VSS_2</text>
<text x="114.6" y="77.9" transform="rotate(-90 114.6 77.9)">VSS_3</text>
<text x="115.6" y="77.9" transform="rotate(-90 115.6 77.9)">VSS_4</text>
<text x="116.6" y="77.9" transform="rotate(-90 116.6 77.9)">VSS_5</text>
<text x="123.8" y="77.9" transform="rotate(-90 123.8 77.9)">VREF+</text>
<text x="125.9" y="77.9" transform="rotate(-90 125.9 77.9)">VDDA</text>
<text x="127.9" y="77.9" transform="rotate(-90 127.9 77.9)">VREF-</text>
<text x="130" y="77.9" transform="rotate(-90 130 77.9)">VSSA</text>
<text x="130.1" y="72.7">OSC_IN</text>
<text x="135.4" y="72.1">12 OSC_IN</text>
<text x="146.8" y="73.7">1</text>
<text x="146.8" y="74.7">2</text>
<text x="158.2" y="72.4">B</text>
<text x="50.2" y="81.9">1</text>
<text x="50.2" y="82.9">3</text>
<text x="50.2" y="84">5</text>
<text x="52.6" y="81.9">2</text>
<text x="52.6" y="82.9">4</text>
<text x="52.6" y="84">6</text>
<text x="65.1" y="81.9">1</text>
<text x="65.1" y="82.9">3</text>
<text x="65.1" y="84">5</text>
<text x="67.5" y="81.9">2</text>
<text x="67.5" y="82.9">4</text>
<text x="67.5" y="84">6</text>
<text x="101.7" y="80.9" transform="rotate(-90 101.7 80.9)">73</text>
<text x="102.8" y="80.9" transform="rotate(-90 102.8 80.9)">50</text>
<text x="103.8" y="80.9" transform="rotate(-90 103.8 80.9)">75</text>
<text x="104.8" y="81.5" transform="rotate(-90 104.8 81.5)">100</text>
<text x="105.8" y="80.9" transform="rotate(-90 105.8 80.9)">28</text>
<text x="106.9" y="80.9" transform="rotate(-90 106.9 80.9)">11</text>
<text x="112" y="80.9" transform="rotate(-90 112 80.9)">49</text>
<text x="113" y="80.9" transform="rotate(-90 113 80.9)">74</text>
<text x="114.1" y="80.9" transform="rotate(-90 114.1 80.9)">99</text>
<text x="115.1" y="80.9" transform="rotate(-90 115.1 80.9)">27</text>
<text x="116.1" y="80.9" transform="rotate(-90 116.1 80.9)">10</text>
<text x="123.3" y="80.9" transform="rotate(-90 123.3 80.9)">21</text>
<text x="125.4" y="80.9" transform="rotate(-90 125.4 80.9)">22</text>
<text x="127.4" y="80.9" transform="rotate(-90 127.4 80.9)">20</text>
<text x="129.5" y="80.9" transform="rotate(-90 129.5 80.9)">19</text>
<text x="14.4" y="88.1" transform="rotate(-90 14.4 88.1)">1</text>
<text x="15.4" y="88.1" transform="rotate(-90 15.4 88.1)">2</text>
<text x="50.2" y="85">7</text>
<text x="50.2" y="86">9</text>
<text x="50.2" y="87">11</text>
<text x="50.2" y="88.1">13</text>
<text x="50.2" y="89.1">15</text>
<text x="52.2" y="86">10</text>
<text x="52.2" y="87">12</text>
<text x="52.2" y="88.1">14</text>
<text x="52.2" y="89.1">16</text>
<text x="52.6" y="85">8</text>
<text x="65.1" y="85">7</text>
<text x="65.1" y="86">9</text>
<text x="65.1" y="87">11</text>
<text x="65.1" y="88.1">13</text>
<text x="65.1" y="89.1">15</text>
<text x="67.1" y="86">10</text>
<text x="67.1" y="87">12</text>
<text x="67.1" y="88.1">14</text>
<text x="67.1" y="89.1">16</text>
<text x="67.5" y="85">8</text>
<text x="31.2" y="91.2">1</text>
<text x="31.2" y="92.2">2</text>
<text x="31.2" y="93.2">3</text>
<text x="31.2" y="94.2">4</text>
<text x="31.2" y="95.3">5</text>
<text x="39.9" y="91.2">1</text>
<text x="39.9" y="92.2">2</text>
<text x="39.9" y="93.2">3</text>
<text x="39.9" y="94.2">4</text>
<text x="39.9" y="95.3">5</text>
<text x="50.2" y="90.1">17</text>
<text x="50.2" y="91.2">19</text>
<text x="50.2" y="92.2">21</text>
<text x="50.2" y="93.2">23</text>
<text x="50.2" y="94.2">25</text>
<text x="50.2" y="95.3">27</text>
<text x="52.2" y="90.1">18</text>
<text x="52.2" y="91.2">20</text>
<text x="52.2" y="92.2">22</text>
<text x="52.2" y="93.2">24</text>
<text x="52.2" y="94.2">26</text>
<text x="52.2" y="95.3">28</text>
<text x="65.1" y="90.1">17</text>
<text x="65.1" y="91.2">19</text>
<text x="65.1" y="92.2">21</text>
<text x="65.1" y="93.2">23</text>
<text x="65.1" y="94.2">25</text>
<text x="65.1" y="95.3">27</text>
<text x="67.1" y="90.1">18</text>
<text x="67.1" y="91.2">20</text>
<text x="67.1" y="92.2">22</text>
<text x="67.1" y="93.2">24</text>
<text x="67.1" y="94.2">26</text>
<text x="67.1" y="95.3">28</text>
<text x="1" y="100.9">A</text>
<text x="31.2" y="96.3">6</text>
<text x="31.2" y="97.3">7</text>
<text x="31.2" y="98.4">8</text>
<text x="39.9" y="96.3">6</text>
<text x="39.9" y="97.3">7</text>
<text x="39.9" y="98.4">8</text>
<text x="50.2" y="96.3">29</text>
<text x="50.2" y="97.3">31</text>
<text x="50.2" y="98.4">33</text>
<text x="52.2" y="96.3">30</text>
<text x="52.2" y="97.3">32</text>
<text x="52.2" y="98.4">34</text>
<text x="65.1" y="96.3">29</text>
<text x="65.1" y="97.3">31</text>
<text x="65.1" y="98.4">33</text>
<text x="67.1" y="96.3">30</text>
<text x="67.1" y="97.3">32</text>
<text x="67.1" y="98.4">34</text>
<text x="158.2" y="100.9">A</text>
<text x="10" y="113.7">1</text>
<text x="29.9" y="113.7">2</text>
<text x="49.7" y="113.7">3</text>
<text x="69.5" y="113.7">4</text>
<text x="89.4" y="113.7">5</text>
<text x="109.2" y="113.7">6</text>
<text x="129" y="113.7">7</text>
<text x="148.9" y="113.7">8</text>
</g>
<g font-size=".9" fill="#000080">
<text x="8" y="8.4">P2</text>
<text x="24.9" y="10.5">D1</text>
<text x="28" y="10.5">SS14</text>
<text x="32.1" y="11.9">C1</text>
<text x="42.9" y="9.5">U2</text>
<text x="55.3" y="11.9">C7</text>
<text x="8" y="13.6">PWR_SW</text>
<text x="9.5" y="16.6">A1</text>
<text x="32.1" y="13">10uF/16V</text>
<text x="38.3" y="12.5">C5</text>
<text x="38.3" y="13.5">104</text>
<text x="42.9" y="13.6">ASM1117-3.3</text>
<text x="55.3" y="13">10uF/16V</text>
<text x="60.9" y="12.5">C8</text>
<text x="60.9" y="13.5">104</text>
<text x="63.4" y="15.5">R2</text>
<text x="63.4" y="16.6">2K</text>
<text x="78.4" y="12.5">P10</text>
<text x="78.4" y="13.6">2.54-20P-DC3简易牛角座</text>
<text x="102.5" y="13.6">P11 2.54单排针</text>
<text x="108.7" y="15.8">SWD</text>
<text x="63.5" y="21.3">红色</text>
<text x="65.2" y="23.8">LED1</text>
<text x="100" y="23.8">U3</text>
<text x="5.9" y="28">P1</text>
<text x="9.5" y="26">A2</text>
<text x="40.4" y="29.5">P7</text>
<text x="5.9" y="35.1">MicroUSB-B</text>
<text x="40.4" y="34.6">2.54双排针</text>
<text x="40.4" y="36.2">外部供电</text>
<text x="91.6" y="41.9">R5</text>
<text x="15.7" y="47">P4</text>
<text x="91.6" y="43.8">10K</text>
<text x="32.1" y="53.6">C3 104</text>
<text x="39.3" y="49.5">U1</text>
<text x="50.7" y="51.9">C6</text>
<text x="50.7" y="53.4">104</text>
<text x="33.2" y="59.6">Y1</text>
<text x="35.1" y="59.6">12M</text>
<text x="39.3" y="59.8">CH340G</text>
<text x="32.4" y="62.5">30pF</text>
<text x="33.1" y="61.8">C2</text>
<text x="37.6" y="62.7">30pF</text>
<text x="38.2" y="61.8">C4</text>
<text x="114.9" y="64.4">STM32F103VBT6</text>
<text x="147.2" y="65.5">R7</text>
<text x="144.5" y="69">R6</text>
<text x="144.5" y="70">2K</text>
<text x="147.2" y="67.5">10K</text>
<text x="82.9" y="73.1">R3</text>
<text x="82.9" y="74.1">10K</text>
<text x="88.4" y="73.2">R4</text>
<text x="88.4" y="74.2">2K</text>
<text x="143.9" y="77.3">Boot0</text>
<text x="146.2" y="72.1">P12</text>
<text x="146.7" y="76.3">2.54单排针</text>
<text x="49.6" y="80.4">P8</text>
<text x="64.5" y="80.4">P9</text>
<text x="83" y="83.4">104</text>
<text x="83.5" y="82.4">C9</text>
<text x="88.7" y="78.8">绿色</text>
<text x="90.4" y="81.3">LED2</text>
<text x="146.2" y="83.7">N_C2</text>
<text x="146.2" y="80.6">N_C1</text>
<text x="146.2" y="81.9">30pF</text>
<text x="10.5" y="87.5">B1</text>
<text x="13.1" y="85.5">P3</text>
<text x="15.7" y="85.5">PWR_Jump</text>
<text x="16.6" y="87.5">B2</text>
<text x="30.6" y="89.6">P5</text>
<text x="39.3" y="89.6">P6</text>
<text x="146.2" y="85">30pF</text>
<text x="147.1" y="89.1">N_C3</text>
<text x="20.8" y="90.2">R1</text>
<text x="20.8" y="92.2">10Ω</text>
<text x="94.3" y="90.6">C10</text>
<text x="94.3" y="91.6">104</text>
<text x="97.4" y="90.6">C11</text>
<text x="97.4" y="91.6">104</text>
<text x="100.5" y="90.6">C12</text>
<text x="100.5" y="91.6">104</text>
<text x="103.6" y="90.6">C13</text>
<text x="103.6" y="91.6">104</text>
<text x="106.6" y="90.6">C14</text>
<text x="106.6" y="91.6">104</text>
<text x="109.7" y="90.6">C15</text>
<text x="109.7" y="91.6">104</text>
<text x="147.1" y="90.2">30pF</text>
<text x="147.1" y="92.1">N_C4</text>
<text x="147.1" y="93.3">30pF</text>
<text x="30.6" y="99.9">PH2.54_8P</text>
<text x="39.3" y="99.9">2.54单排针</text>
<text x="49.6" y="99.9">2.54双排针</text>
<text x="64.5" y="99.9">2.54双排针</text>
</g>
<g font-size=".9" fill="#800000">
<text x="32.1" y="10.5">5V</text>
<text x="60.9" y="10.5">3.3V</text>
<text x="8" y="15.6">Current test1</text>
<text x="78.6" y="21.2">3.3V</text>
<text x="103.3" y="20.9" transform="rotate(-90 103.3 20.9)">3.3V</text>
<text x="104.3" y="20.9" transform="rotate(-90 104.3 20.9)">SWDIO</text>
<text x="105.3" y="20.9" transform="rotate(-90 105.3 20.9)">SWCLK</text>
<text x="106.4" y="20.9" transform="rotate(-90 106.4 20.9)">GND</text>
<text x="11.6" y="29">VBUS</text>
<text x="81.2" y="24.5" transform="rotate(-90 81.2 24.5)">JTRST</text>
<text x="83.2" y="24.5" transform="rotate(-90 83.2 24.5)">JTDI</text>
<text x="85.3" y="24.5" transform="rotate(-90 85.3 24.5)">JTMS</text>
<text x="87.3" y="24.5" transform="rotate(-90 87.3 24.5)">JTCK</text>
<text x="91.5" y="24.5" transform="rotate(-90 91.5 24.5)">JTDO</text>
<text x="93.5" y="24.5" transform="rotate(-90 93.5 24.5)">NRST</text>
<text x="94.9" y="24.9">PA0</text>
<text x="94.9" y="25.9">PA1</text>
<text x="94.9" y="26.9">PA2</text>
<text x="94.9" y="28">PA3</text>
<text x="94.9" y="29">PA4</text>
<text x="11.6" y="30">D-</text>
<text x="11.6" y="31">D+</text>
<text x="38.3" y="30.5">5V</text>
<text x="38.3" y="31.6">3.3V</text>
<text x="38.3" y="32.6">GND</text>
<text x="46.5" y="30.5">5V</text>
<text x="46.5" y="31.6">3.3V</text>
<text x="46.5" y="32.6">GND</text>
<text x="94.8" y="35.1">RXD</text>
<text x="94.8" y="34.1">TXD</text>
<text x="94.9" y="30">PA5</text>
<text x="94.9" y="31">PA6</text>
<text x="94.9" y="32.1">PA7</text>
<text x="94.9" y="33.1">PA8</text>
<text x="94.8" y="38.2">JTDI</text>
<text x="94.8" y="36.2">PA11</text>
<text x="94.8" y="37.2">PA12</text>
<text x="94.8" y="40.3">PB0</text>
<text x="94.8" y="41.3">PB1</text>
<text x="94.8" y="43.4">JTDO 89</text>
<text x="94.8" y="44.4">JTRST 90</text>
<text x="94.8" y="45.4">PB5</text>
<text x="94.8" y="46.5">PB6</text>
<text x="94.8" y="47.5">PB7</text>
<text x="11.6" y="49.5">TXD</text>
<text x="11.6" y="48.5">RXD</text>
<text x="20.1" y="48.5">2102_TXD</text>
<text x="20.1" y="49.5">2102_RXD</text>
<text x="32.1" y="51.6">2102_TXD</text>
<text x="32.1" y="52.6">2102_RXD</text>
<text x="94.8" y="50.6">PB10</text>
<text x="94.8" y="51.6">PB11</text>
<text x="94.8" y="52.6">PB12</text>
<text x="94.8" y="53.6">PB13</text>
<text x="94.8" y="48.5">PB8</text>
<text x="94.8" y="49.5">PB9</text>
<text x="20.8" y="54.7">D+</text>
<text x="20.8" y="55.7">D-</text>
<text x="94.8" y="54.7">PB14</text>
<text x="94.8" y="55.7">PB15</text>
<text x="94.8" y="59.7">PE2</text>
<text x="94.8" y="57.8">PE0</text>
<text x="94.8" y="58.8">PE1</text>
<text x="137" y="57.8">PC13</text>
<text x="137" y="58.8">OSC32_IN</text>
<text x="137" y="59.8">OSC32_OUT</text>
<text x="94.8" y="60.8">PE3</text>
<text x="94.8" y="61.9">PE4</text>
<text x="94.8" y="62.9">PE5</text>
<text x="94.8" y="63.9">PE6</text>
<text x="94.8" y="65">PE7</text>
<text x="142.6" y="62.9">JTCK</text>
<text x="142.6" y="61.9">JTMS</text>
<text x="146.7" y="61.9">SWDIO</text>
<text x="146.7" y="62.9">SWCLK</text>
<text x="81.7" y="69.1">3.3V</text>
<text x="87.3" y="69.1">3.3V</text>
<text x="92.6" y="71.1">BUSY_PE1344</text>
<text x="94.8" y="70.1">LED</text>
<text x="94.8" y="66">PE8</text>
<text x="94.8" y="67">PE9</text>
<text x="94.8" y="68">PE10</text>
<text x="94.8" y="69.1">PE11</text>
<text x="84" y="77.3">NRST</text>
<text x="92.6" y="73.3">D/C_PE15</text>
<text x="92.6" y="72.3">RES_PE14</text>
<text x="141.2" y="74.7">3.3V</text>
<text x="47.6" y="81.4">PE2</text>
<text x="47.6" y="82.4">PE4</text>
<text x="47.6" y="83.5">PE6</text>
<text x="55.8" y="81.4">PE3</text>
<text x="55.8" y="82.4">PE5</text>
<text x="55.8" y="83.5">PC13</text>
<text x="62.5" y="81.4">PD11</text>
<text x="62.5" y="82.4">PD13</text>
<text x="62.5" y="83.5">PD15</text>
<text x="70.7" y="81.4">PD12</text>
<text x="70.7" y="82.4">PD14</text>
<text x="70.7" y="83.5">PC6</text>
<text x="104.3" y="83.4">3.3V</text>
<text x="123.8" y="83.4">3.3V</text>
<text x="140" y="84">OSC_OUT</text>
<text x="140" y="80.9">OSC_IN</text>
<text x="19.3" y="86.5">Current test2</text>
<text x="47.6" y="84.5">PC0</text>
<text x="47.6" y="85.5">PC2</text>
<text x="47.6" y="86.5">PA0</text>
<text x="47.6" y="87.6">PA2</text>
<text x="47.6" y="88.6">PA4</text>
<text x="47.6" y="89.6">PA6</text>
<text x="55.8" y="84.5">PC1</text>
<text x="55.8" y="85.5">PC3</text>
<text x="55.8" y="86.5">PA1</text>
<text x="55.8" y="87.6">PA3</text>
<text x="55.8" y="88.6">PA5</text>
<text x="55.8" y="89.6">PA7</text>
<text x="62.5" y="84.5">PC7</text>
<text x="62.5" y="85.5">PC9</text>
<text x="62.5" y="87.6">PA11</text>
<text x="62.5" y="88.6">PC10</text>
<text x="62.5" y="89.6">PC12</text>
<text x="62.5" y="86.5">TXD</text>
<text x="70.7" y="84.5">PC8</text>
<text x="70.7" y="85.5">PA8</text>
<text x="70.7" y="87.6">PA12</text>
<text x="70.7" y="88.6">PC11</text>
<text x="70.7" y="89.6">PD0</text>
<text x="70.7" y="86.5">RXD</text>
<text x="88.7" y="85.5">LED</text>
<text x="93" y="87.6">3.3V</text>
<text x="139.9" y="89.2">OSC32_IN</text>
<text x="6.6" y="91.2">3.3V</text>
<text x="26" y="90.6">3.3V_S2</text>
<text x="26" y="91.7">GND</text>
<text x="26" y="92.7">SDI_PD10</text>
<text x="26" y="93.7">SCLK_PD9</text>
<text x="26" y="94.8">CS_PD8</text>
<text x="26" y="95.8">D/C_PE15</text>
<text x="34.7" y="90.6">3.3V_S2</text>
<text x="34.7" y="91.7">GND</text>
<text x="34.7" y="92.7">SDI_PD10</text>
<text x="34.7" y="93.7">SCLK_PD9</text>
<text x="34.7" y="94.8">CS_PD8</text>
<text x="34.7" y="95.8">D/C_PE15</text>
<text x="47.6" y="90.6">PC4</text>
<text x="47.6" y="91.7">PB0</text>
<text x="47.6" y="92.7">PE7</text>
<text x="47.6" y="93.7">PE9</text>
<text x="47.6" y="95.8">PB11</text>
<text x="47.6" y="94.8">PE11</text>
<text x="55.8" y="90.6">PC5</text>
<text x="55.8" y="91.7">PB1</text>
<text x="55.8" y="92.7">PE8</text>
<text x="55.8" y="94.8">PB10</text>
<text x="55.8" y="95.8">PB12</text>
<text x="55.8" y="93.7">PE10</text>
<text x="62.5" y="90.6">PD1</text>
<text x="62.5" y="91.7">PD3</text>
<text x="62.5" y="92.7">PD5</text>
<text x="62.5" y="93.7">PD7</text>
<text x="62.5" y="94.8">PB6</text>
<text x="62.5" y="95.8">PB8</text>
<text x="70.7" y="90.6">PD2</text>
<text x="70.7" y="91.7">PD4</text>
<text x="70.7" y="92.7">PD6</text>
<text x="70.7" y="93.7">PB5</text>
<text x="70.7" y="94.8">PB7</text>
<text x="70.7" y="95.8">PB9</text>
<text x="139.9" y="92.3">OSC32_OUT</text>
<text x="26" y="96.8">RES_PE14</text>
<text x="26" y="97.8">BUSY_PE13</text>
<text x="34.7" y="96.8">RES_PE14</text>
<text x="34.7" y="97.8">BUSY_PE13</text>
<text x="47.6" y="96.8">PB13</text>
<text x="47.6" y="97.8">PB15</text>
<text x="55.8" y="96.8">PB14</text>
<text x="55.8" y="97.8">GND</text>
<text x="62.5" y="96.8">PE0</text>
<text x="62.5" y="97.8">3.3V</text>
<text x="70.7" y="96.8">PE1</text>
<text x="70.7" y="97.8">GND</text>
</g>
<g font-size=".7" fill="#000080">
<text x="141.6" y="82.2">N_X1</text>
<text x="142.1" y="82.9">8M</text>
<text x="141.4" y="91.4">32.768k</text>
<text x="141.9" y="90.5">N_X2</text>
</g>
</svg>
